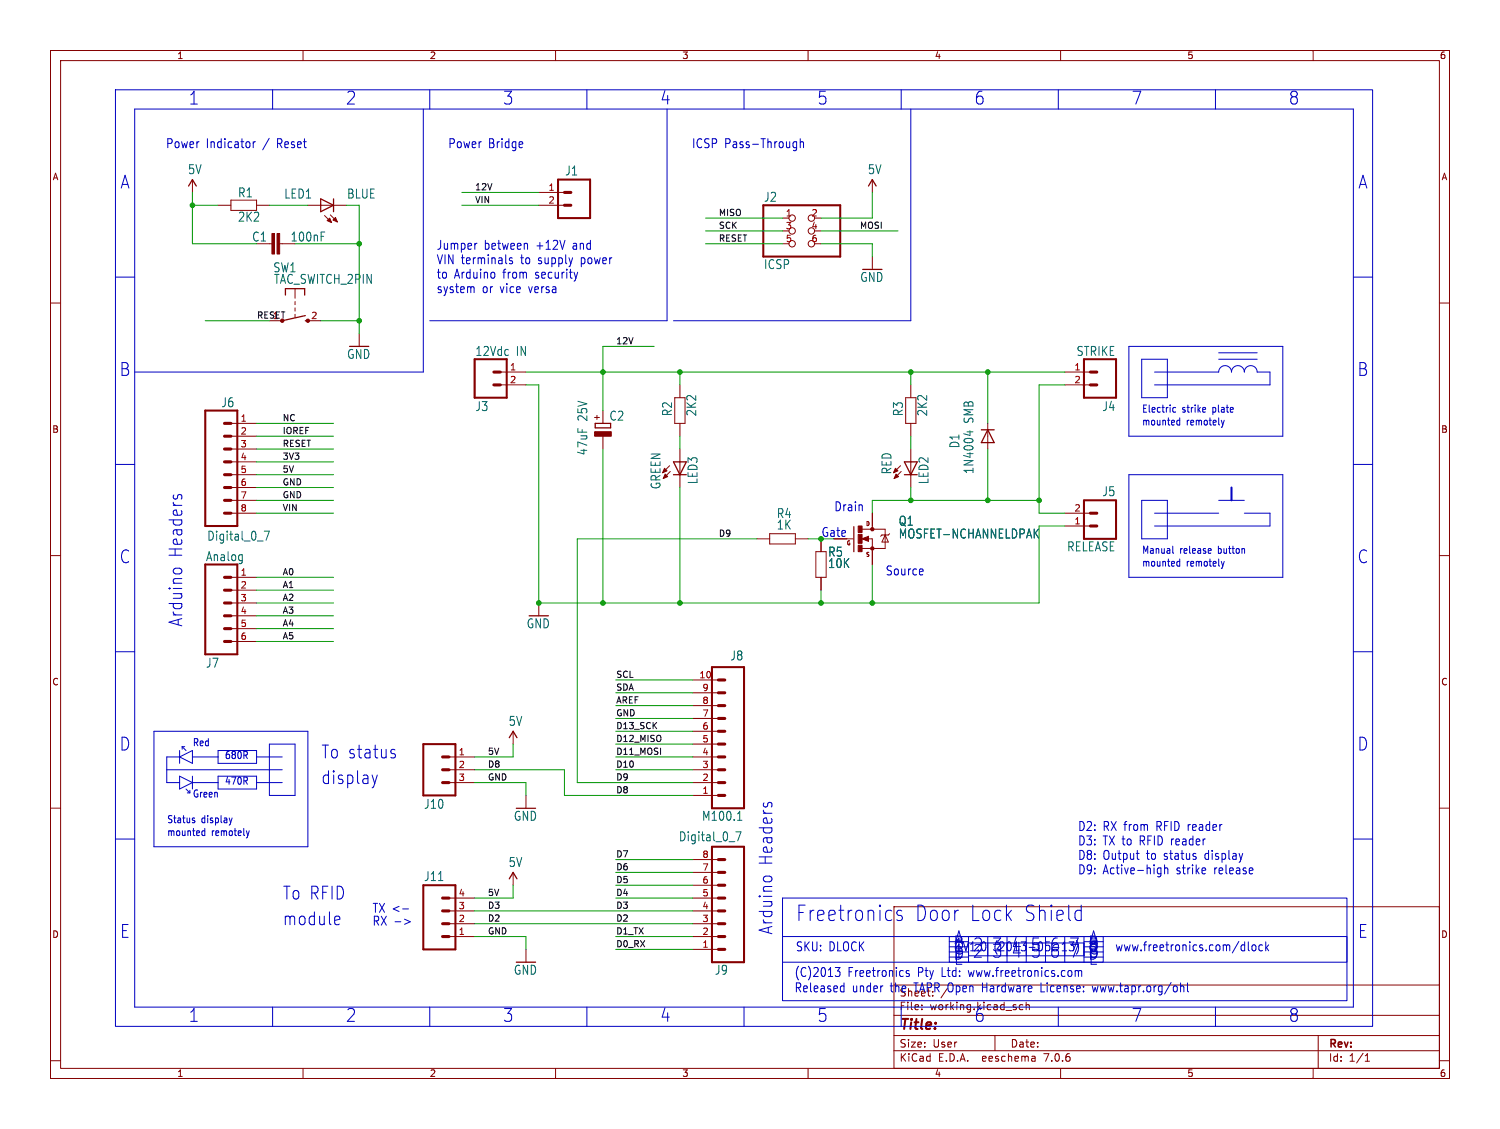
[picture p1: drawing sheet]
<svg xmlns="http://www.w3.org/2000/svg" width="297mm" height="224mm" viewBox="0 0 297 224" stroke-linecap="round" stroke-linejoin="round" font-family="sans-serif">
<g fill="none" stroke="#840000" stroke-width=".2">
<path d="M10 10h277v203.5h-277zM12 12h273v199.5h-273zM60 10v2M110 10v2M160 10v2M210 10v2M260 10v2M38.1 35.6v2.5M45.7 39.6h5.1v2.1h-5.1zM106.7 38.1h5.1M172.7 35.6v2.5M10 60h2"/>
<path d="M43.2 40.6h2.5M50.8 48.3h3M50.8 40.6h2.5M55.4 48.3h3M58.4 57.1v2M58.4 59.7v.6M61 40.6h7.6M64.3 42.7l1.4 1.4M65.4 42.5l1.4 1.4M106.7 40.6h5.1M154.9 48.3h1.3M154.9 43.2h1.3"/>
<path d="M154.9 45.7h1.3M161.3 48.3h1.3M161.3 43.2h1.3M161.3 45.7h1.3M172.7 50.8v2.5M285 60h2M58.4 61v.6M58.4 62.2v.7M61 63.5h2.5M71.1 66v2.6M99.1 73.7h5M99.1 76.2h5"/>
<path d="M133.6 78.7h2v5.1h-2zM134.6 76.2v2.5M179.3 78.7h2.1v5.1h-2.1zM180.3 76.2v2.5M210.8 73.7h5.1M210.8 76.2h5.1M45.7 83.8h5.1M45.7 86.4h5.1M45.7 88.9h5.1M45.7 91.4h5.1M45.7 94h5.1M45.7 96.5h5.1"/>
<path d="M45.7 99.1h5.1M119.4 81.3v2.5M119.4 86.4v2.5M132.6 92.2l-1.4 1.4M132.7 93.3l-1.4 1.4M134.6 83.8v2.6M134.6 88.9v7.6M178.3 92.2l-1.4 1.4M178.4 93.3l-1.4 1.4M180.3 83.8v2.6M180.3 88.9v7.6M195.6 83.8v5.1"/>
<path d="M10 110h2M45.7 114.3h5.1M45.7 116.8h5.1M45.7 119.4h5.1M45.7 101.6h5.1M106.7 119.4v2.5M149.9 106.7h2.5M152.4 105.7h5.1v2h-5.1zM157.5 106.7h2.5M161.5 109.2h2.1v5.1h-2.1zM162.6 106.7v2.5M162.6 114.3v2.5"/>
<path d="M167.6 106.7h1.3M170.7 106.7l1.3-.5v1zM170.7 104.8h4.6v3.8h-4.6M171.8 106.7h.9v5.1M172.7 101.6v3.2M175.3 105.9l.6 1.4h-1.3zM176.1 105.7l-.2 .2h-1.3l-.2 .3M210.8 101.6h5.1M210.8 104.1h5.1M285 110h2M45.7 121.9h5.1M45.7 124.5h5.1"/>
<path d="M45.7 127h5.1M137.2 134.6h5M137.2 139.7h5M137.2 137.2h5M10 160h2M88.9 154.9h5.1M88.9 152.4h5.1M88.9 149.9h5.1M101.6 144.8v2.5M104.1 157.5v2.5M137.2 157.5h5M137.2 154.9h5"/>
<path d="M137.2 152.4h5M137.2 149.9h5M137.2 147.3h5M137.2 144.8h5M137.2 142.2h5M285 160h2M88.9 177.8h5.1M101.6 172.7v2.6M137.2 177.8h5M137.2 175.3h5M137.2 172.7h5M137.2 170.2h5"/>
<path d="M177 179.5h108v32h-108zM88.9 185.4h5.1M88.9 182.9h5.1M88.9 180.3h5.1M104.1 188v2.5M137.2 185.4h5M137.2 182.9h5M137.2 180.3h5M137.2 188h5M177 195h108M182.5 199.8v.1M182.5 199v.1"/>
<path d="M202.5 199l-.4-.1-.3 .3 .2 .6h.5M203.2 199l.2-.1 .3 .1 .1 .9M203.2 198.4v1.5M10 210h2M60 211.5v2M110 211.5v2M160 211.5v2M177 208h108M177 205h108M177 201h108M197 205v3M204.9 209.2l.1 .9"/>
<path d="M205 210l-.2 .1M205 209.5h-.2M210 211.5v2M260 211.5v2M261 205v6.5M270.3 210.1h.9M270.3 209l.4-.4v1.5M285 210h2"/>
<circle cx="156.8" cy="45.7" r=".63"/>
<circle cx="156.8" cy="48.3" r=".63"/>
<circle cx="156.8" cy="43.2" r=".63"/>
<circle cx="160.7" cy="45.7" r=".63"/>
<circle cx="160.7" cy="48.3" r=".63"/>
<circle cx="160.7" cy="43.2" r=".63"/>
</g>
<path d="M110.5 35.6h6.3v7.6h-6.3zM151.1 40.6h15.3v10.2h-15.3zM94 71.1h6.3v7.6h-6.3zM214.6 71.1h6.4v7.6h-6.4zM40.6 81.3h6.4v22.8h-6.4zM214.6 99.1h6.4v7.6h-6.4zM40.6 111.8h6.4v17.7h-6.4zM141 132.1h6.3v27.9h-6.3zM83.8 147.3h6.4v10.2h-6.4zM83.8 175.3h6.4v12.7h-6.4zM141 167.6h6.3v22.9h-6.3z" fill="none" stroke="#840000" stroke-width=".41"/>
<g fill="none" stroke="#840000" stroke-width=".61">
<path d="M111.8 38.1h1.2M111.8 40.6h1.2M97.8 73.7h1.3M97.8 76.2h1.3M215.9 73.7h1.3M215.9 76.2h1.3M44.4 83.8h1.3M44.4 86.4h1.3M44.4 88.9h1.3M44.4 91.4h1.3M44.4 94h1.3M44.4 96.5h1.3"/>
<path d="M44.4 99.1h1.3M44.4 114.3h1.3M44.4 116.8h1.3M44.4 119.4h1.3M44.4 101.6h1.3M215.9 101.6h1.3M215.9 104.1h1.3M44.4 121.9h1.3M44.4 124.5h1.3M44.4 127h1.3M142.2 139.7h1.3M142.2 137.2h1.3"/>
<path d="M142.2 134.6h1.3M87.6 154.9h1.3M87.6 152.4h1.3M87.6 149.9h1.3M142.2 157.5h1.3M142.2 154.9h1.3M142.2 152.4h1.3M142.2 149.9h1.3M142.2 147.3h1.3M142.2 144.8h1.3M142.2 142.2h1.3M87.6 177.8h1.3"/>
<path d="M142.2 177.8h1.3M142.2 175.3h1.3M142.2 172.7h1.3M142.2 170.2h1.3M87.6 185.4h1.3M87.6 182.9h1.3M87.6 180.3h1.3M142.2 185.4h1.3M142.2 182.9h1.3M142.2 180.3h1.3M142.2 188h1.3"/>
</g>
<g fill="none" stroke="#840000" stroke-width=".25">
<path d="M37.3 36.8l.8-1.2 .8 1.2M63.5 39.4l2.5 1.2-2.5 1.3zM66 39.4v2.5M172 36.8l.7-1.2 .8 1.2M56.5 57.1v1.3M60.3 57.1v1.3M60.5 62.5l-4.6 1M60.5 63.5h.5M117.9 83.8h3v.9h-3zM133.3 94h2.6M133.3 91.4h2.6l-1.3 2.6zM179.1 94h2.5"/>
<path d="M179.1 91.4h2.5l-1.3 2.6zM194.3 85.1h2.5M195.6 85.1l1.2 2.5h-2.5zM169.1 104.3v4.9M100.8 146l.8-1.2 .8 1.2M100.8 174l.8-1.3 .8 1.3"/>
</g>
<path d="M63.6 45.9h.7M191.5 85.5h1.2M192.1 85.3v.9M52.3 105.2h1l-.6 1.7M205 105.5l.6 1M205.6 104.7l-.8 1.1M145.7 164.7h1l-.6 1.8M146 162.4h.9M146.3 160.9l.2-.3v1.8" fill="none" stroke="#006464" stroke-width=".2"/>
<g fill="#840000" stroke="#840000" stroke-width=".2">
<path d="M54.9 46.2h.5v4.1h-.5z"/>
<path d="M53.8 46.2h.6v4.1h-.6z"/>
<path d="M65.3 43.2l.4 .9-.9-.4z"/>
<path d="M66.4 43.1l.4 .8-.9-.3z"/>
<path d="M177.3 92.7l.5 .5-.9 .4z"/>
<path d="M177.4 93.9l.5 .5-.9 .3z"/>
<path d="M169.9 107.9h.8v1.3h-.8z"/>
<path d="M169.9 105.8h.8v1.8h-.8z"/>
<path d="M169.9 104.1h.8v1.3h-.8z"/>
<path d="M131.6 92.7l.5 .5-.9 .4z"/>
<path d="M131.7 93.9l.5 .5-.9 .3z"/>
<path d="M117.7 85.5h3.3v.9h-3.3z"/>
<circle cx="55.9" cy="63.5" r=".33"/>
<circle cx="61" cy="63.5" r=".33"/>
<circle cx="172.7" cy="108.6" r=".33"/>
<circle cx="172.7" cy="104.8" r=".33"/>
</g>
<path d="M171.8 106.4l-.9 .3 .9 .2v-.2h-.2" fill="none" stroke="#840000" stroke-width=".3"/>
<g fill="none" stroke="#0000c2" stroke-width=".2">
<path d="M22.9 17.8h248.9v185.4h-248.9zM54 17.8v3.8M85.1 17.8v3.8M116.2 17.8v3.8M147.3 17.8v3.8M178.4 17.8v3.8M209.5 17.8v3.8M240.7 17.8v3.8M26.7 21.6h241.3v177.8h-241.3zM50.1 28.1v1.1M50.6 28.1h-.3l-.2 .3M83.8 21.6v52.1h-57.1"/>
<path d="M132.1 21.6v41.9h-47M157.3 28.1h.4M157.7 28.1v1.4l-.1 .3h-.4M157.7 29.2h-.4M158.5 28.2l.2-.1h.3l.1 1.1M158.5 27.5v1.7M180.3 21.6v41.9h-47M22.9 54.9h3.8M93.7 56.8l.2 .2v.9M94.4 48.2l-.2 .1M97.9 54.1v.8M101.4 51.1l-.3-.1-.2 .3v.2l.5 .2v.4h-.5"/>
<path d="M114.4 53.9l-.4 1.2M268 54.9h3.8M223.5 68.6h30.5v17.8h-30.5zM226.1 71.1h5v7.6h-5zM228.6 73.7h12.7a1.27 1.27 0 0 1 1.3-1.3 1.27 1.27 0 0 1 1.2 1.3 1.27 1.27 0 0 1 1.3-1.3 1.27 1.27 0 0 1 1.3 1.3 1.27 1.27 0 0 1 1.2-1.3 1.27 1.27 0 0 1 1.3 1.3h2.6v2.5h-22.9M241.3 71.1h7.6M241.3 69.8h7.6M22.9 91.9h3.8M34.4 98l-.1 .2M35.2 98.2a.44 .44 0 0 1 .4-.3 .44 .44 0 0 1 .4 .3M223.5 94h30.5v20.3h-30.5zM226.1 99.1h5v7.6h-5z"/>
<path d="M232.2 81.3l.2 .3 .4-.1M232.8 80.7h-.4l-.2 .2M233.1 84.1h.5M233.1 83.3h.5M233.6 82.7v1.4M238.7 80.7v.3l-.6 .1M241.3 99.1h5.1M241.8 83.2l.3 .9M242.1 84.1l-.1 .4M242.4 83.2l-.3 .9M268 91.9h3.8M34.3 112.9l.5-.4h.7l.5 .4"/>
<path d="M182.7 112.7l.1 .4-.7 .1M228.6 101.6h12.7M232.2 108.1v1.2l.2 .2M233.1 112h.5M233.1 111.2h.5M233.6 110.7v1.4M239.6 108.6l.2 .3-.6 .2M239.7 109.5h-.1M241.8 111.1l.3 1M242.1 112.1l-.1 .3M242.4 111.1l-.3 1M246.4 101.6h5.1v2.5h-22.9"/>
<path d="M22.9 129h3.8M268 129h3.8M30.5 144.8h30.5v22.8h-30.5zM33 152.4h22.9M35.6 149.9l2.5-1.3v2.5zM35.6 148.6v2.5M35.6 153.7l2.5 1.2-2.5 1.3zM35.6 149.9h-2.6v5h2.6M36.1 147.8v.5M36.1 147.8h.5M36.1 147.8l.7 .8M36.8 156.2l.8 .8h-.5"/>
<path d="M38.1 153.7v2.5M38.1 154.9h5.1M38.1 149.9h5.1M43.2 153.7h7.6v2.5h-7.6zM43.2 148.6h7.6v2.5h-7.6zM50.8 154.9h5.1M50.8 149.9h5.1M53.3 147.3h5.1v10.2h-5.1zM73.7 153.4l.5 1.7M74.2 155.1l-.2 .6M74.7 153.4l-.5 1.7M77.7 149.2h.3a.44 .44 0 0 1 .3 .4 .44 .44 0 0 1-.3 .5h-.4"/>
<path d="M77.7 148.4l.5 .1M151.3 159l-.2 .2M152 159.2a.44 .44 0 0 1 .4-.4 .44 .44 0 0 1 .4 .4M22.9 166.1h3.8M38.4 162.4l.2 .2-.2 .3M38.4 161.9l.1 .1M40.1 165.4h.4M40.1 164.5h.4M40.5 164v1.4M46 161.9l-.3 1M48.8 164.5l.3 .9M49.1 165.4l-.1 .4"/>
<path d="M49.4 164.5l-.3 .9M79.7 179.9h1.2M151.1 173.9l.5-.4h.8l.4 .4M154.9 177.8h111.8v12.7h-111.8zM214.1 179.2v3M225 169h.6M225.4 170.1h.2M229.4 171.8l.5 .1M229.9 171.8v1.5l-.2 .2-.3 .1M229.9 172.9l-.5 .1M230.6 172l.2-.2 .4 .1v1.1M230.6 171.2v1.8"/>
<path d="M268 166.1h3.8M54 199.4v3.8M66.6 181.4l.6 .1 .1 .5-1 .2M67.2 183l-.6 .1M80.1 182l1.1 .5-1.1 .5M85.1 199.4v3.8M116.2 199.4v3.8M147.3 199.4v3.8M154.9 185.4h111.8v12.7h-111.8zM165.4 191.5h.9l-.5 .7 .4 .2 .1 .6-.3 .3h-.4M166.7 195.2l.4 .1M167.1 194.6v1.8"/>
<path d="M167.1 196.3l-.4 .1M178.4 199.4v3.8M178.6 180.4l-.7-.2a.53 .53 0 0 0-.3 .5 .53 .53 0 0 0 .3 .5h.4a.53 .53 0 0 1 .4 .5 .53 .53 0 0 1-.4 .5l-.7-.1M180 192.2l-.4-.1-.2 .3 .1 .2 .5 .2v.4h-.6M188 185.4h30.4v5.1h-30.4zM191.8 189.2h22.8M191.8 186.7h22.8M195.6 186.7v3.8M202.2 186.5h.9l-.5 .6M203.2 185.4v3.8M205.6 185.7h-1l-.1 1.2M209.5 199.4v3.8"/>
<path d="M210.3 188.2h.9M212.9 192.3l.4-.2 .2 .3M212.9 192.1v1.2M213.3 180.2l.8 .2M213.5 192.4l.2-.3 .4 .1 .1 1.1M213.5 192.4v.9M214.1 182.1l-.8 .1M233.8 195.4l.2-.2 .3 .1 .1 1.1M233.8 194.6v1.8M235.1 194.6v1.5l.2 .3M240.7 199.4v3.8M247.2 186.5v1.5l.2 .2"/>
<path d="M248 187.1h.4l.3 .3v.5l-.3 .3h-.4l-.1-.3zM250 187.1h-.5l-.2 .3 .1 .8h.6M250.6 186.5v1.7M250.8 187.6l.4 .6M251.2 187.1l-.6 .6"/>
</g>
<path d="M243.8 96.5v2.6" fill="none" stroke="#0000c2" stroke-width=".41"/>
<g fill="none" stroke="#009600" stroke-width=".2">
<path d="M38.1 38.1v10.2h12.7M91.4 38.1h15.3M172.7 38.1v5.1h-10.1M38.1 40.6h5.1M53.3 40.6h7.7M58.4 48.3h12.7M68.6 40.6h2.5v25.4M91.4 40.6h15.3M139.7 45.7h15.2M139.7 48.3h15.2M139.7 43.2h15.2M162.6 48.3h10.1v2.5"/>
<path d="M162.6 45.7h15.2M40.6 63.5h12.7M63.5 63.5h7.6M104.1 73.7h106.7M104.1 76.2h2.6v43.2h99v-15.3h5.1M129.5 68.6h-10.1v12.7M134.6 73.7v2.5M180.3 73.7v2.5M195.6 73.7v10.1M210.8 76.2h-5.1v25.4h5.1M50.8 99.1h15.2M50.8 83.8h15.2"/>
<path d="M50.8 86.4h15.2M50.8 94h15.2M50.8 88.9h15.2M50.8 91.4h15.2M50.8 96.5h15.2M119.4 88.9v30.5M134.6 86.4v2.5M134.6 96.5v22.9M180.3 86.4v2.5M180.3 96.5v2.6M195.6 88.9v10.2M205.7 99.1h-33v2.5"/>
<path d="M50.8 101.6h15.2M50.8 119.4h15.2M50.8 116.8h15.2M50.8 114.3h15.2M149.9 106.7h-35.6v48.2h22.9M160 106.7h2.6M162.6 116.8v2.6M172.7 111.8v7.6M50.8 121.9h15.2M50.8 127h15.2M50.8 124.5h15.2M121.9 134.6h15.3"/>
<path d="M121.9 137.2h15.3M121.9 139.7h15.3M94 152.4h17.8v5.1h25.4M94 154.9h10.1v2.6M101.6 147.3v2.6h-7.6M121.9 152.4h15.3M121.9 147.3h15.3M121.9 142.2h15.3M121.9 144.8h15.3M121.9 149.9h15.3M101.6 175.3v2.5h-7.6M121.9 170.2h15.3"/>
<path d="M121.9 172.7h15.3M121.9 177.8h15.3M121.9 175.3h15.3M94 185.4h10.1v2.6M94 180.3h43.2M94 182.9h43.2M121.9 185.4h15.3M121.9 188h15.3"/>
</g>
<g fill="#009600" stroke="#009600" stroke-width=".2">
<circle cx="180.3" cy="99.1" r=".46"/>
<circle cx="195.6" cy="99.1" r=".46"/>
<circle cx="205.7" cy="99.1" r=".46"/>
<circle cx="195.6" cy="73.7" r=".46"/>
<circle cx="106.7" cy="119.4" r=".46"/>
<circle cx="71.1" cy="63.5" r=".46"/>
<circle cx="119.4" cy="73.7" r=".46"/>
<circle cx="119.4" cy="119.4" r=".46"/>
<circle cx="71.1" cy="48.3" r=".46"/>
<circle cx="38.1" cy="40.6" r=".46"/>
<circle cx="172.7" cy="119.4" r=".46"/>
<circle cx="162.6" cy="119.4" r=".46"/>
<circle cx="134.6" cy="119.4" r=".46"/>
<circle cx="180.3" cy="73.7" r=".46"/>
<circle cx="134.6" cy="73.7" r=".46"/>
</g>
<g font-size="4.2" fill="#0000c2">
<text x="157.5" y="182.6">Freetronics</text>
<text x="181" y="182.6">Door</text>
<text x="191.8" y="182.6">Lock</text>
<text x="202.5" y="182.6">Shield</text>
</g>
<g font-size="3.5" fill="#0000c2">
<text x="37.3" y="20.9">1</text>
<text x="68.4" y="20.9">2</text>
<text x="99.6" y="20.9">3</text>
<text x="130.7" y="20.9">4</text>
<text x="161.8" y="20.9">5</text>
<text x="192.9" y="20.9">6</text>
<text x="224" y="20.9">7</text>
<text x="255.1" y="20.9">8</text>
<text x="23.8" y="37.6">A</text>
<text x="268.9" y="37.6">A</text>
<text x="23.6" y="74.7">B</text>
<text x="268.7" y="74.7">B</text>
<text x="23.6" y="111.7">C</text>
<text x="36.3" y="110.5" transform="rotate(-90 36.3 110.5)">Headers</text>
<text x="268.7" y="111.7">C</text>
<text x="36.3" y="124.2" transform="rotate(-90 36.3 124.2)">Arduino</text>
<text x="23.6" y="148.8">D</text>
<text x="268.7" y="148.8">D</text>
<text x="63.5" y="150.4">To status</text>
<text x="63.5" y="155.5">display</text>
<text x="153.2" y="171.5" transform="rotate(-90 153.2 171.5)">Headers</text>
<text x="55.9" y="178.3">To RFID</text>
<text x="23.7" y="185.9">E</text>
<text x="55.9" y="183.4">module</text>
<text x="153.2" y="185.2" transform="rotate(-90 153.2 185.2)">Arduino</text>
<text x="268.8" y="185.9">E</text>
<text x="188.7" y="188.2">B</text>
<text x="188.8" y="189.8">1</text>
<text x="188.8" y="191.2">E</text>
<text x="188.9" y="187.2">A</text>
<text x="192.6" y="188.6">2</text>
<text x="192.6" y="189.8">2</text>
<text x="196.4" y="188.6">3</text>
<text x="200.2" y="188.6">4</text>
<text x="200.2" y="189.8">4</text>
<text x="204" y="189.8">5</text>
<text x="207.8" y="188.6">6</text>
<text x="207.8" y="189.8">6</text>
<text x="211.6" y="188.6">7</text>
<text x="211.6" y="189.8">7</text>
<text x="215.4" y="188.2">B</text>
<text x="215.4" y="190.2">D</text>
<text x="215.4" y="188.6">8</text>
<text x="215.5" y="191.2">E</text>
<text x="215.6" y="187.2">A</text>
<text x="37.3" y="202.5">1</text>
<text x="68.4" y="202.5">2</text>
<text x="99.6" y="202.5">3</text>
<text x="130.7" y="202.5">4</text>
<text x="161.8" y="202.5">5</text>
<text x="192.9" y="202.5">6</text>
<text x="224" y="202.5">7</text>
<text x="255.1" y="202.5">8</text>
</g>
<text font-size="2.8" fill="#840000" x="178" y="204.4">Title:</text>
<g font-size="2.5" fill="#0000c2">
<text x="32.8" y="29.5">Power</text>
<text x="40.8" y="29.5">Indicator</text>
<text x="52.1" y="29.5">/</text>
<text x="55" y="29.5">Reset</text>
<text x="88.6" y="29.5">Power</text>
<text x="96.6" y="29.5">Bridge</text>
<text x="136.9" y="29.5">ICSP Pass-Through</text>
<text x="86.4" y="49.6">Jumper</text>
<text x="86.4" y="52.4">VIN terminals</text>
<text x="95.8" y="49.6">between</text>
<text x="103.2" y="52.4">to</text>
<text x="106.2" y="49.6">+12V</text>
<text x="106.7" y="52.4">supply</text>
<text x="113.5" y="49.6">and</text>
<text x="115.3" y="52.4">power</text>
<text x="86.4" y="55.3">to</text>
<text x="86.4" y="58.2">system</text>
<text x="89.9" y="55.3">Arduino</text>
<text x="95.4" y="58.2">or</text>
<text x="99" y="58.2">vice</text>
<text x="99.6" y="55.3">from</text>
<text x="104.8" y="58.2">versa</text>
<text x="106.1" y="55.3">security</text>
<text x="165.1" y="101.4">Drain</text>
<text x="175.3" y="114.1">Source</text>
<text x="213.4" y="164.6">D2: RX from</text>
<text x="213.4" y="167.5">D3: TX to</text>
<text x="225.8" y="167.5">RFID reader</text>
<text x="229.1" y="164.6">RFID reader</text>
<text x="213.4" y="170.4">D8: Output</text>
<text x="213.4" y="173.2">D9: Active-high</text>
<text x="227.1" y="170.4">to</text>
<text x="230.6" y="170.4">status</text>
<text x="233" y="173.2">strike</text>
<text x="238.8" y="170.4">display</text>
<text x="240.5" y="173.2">release</text>
<text x="73.7" y="180.9">TX &lt;-</text>
<text x="73.7" y="183.4">RX -&gt;</text>
<text x="157.5" y="188.5">SKU: DLOCK</text>
<text x="220.7" y="188.5">www.freetronics.com/dlock</text>
<text x="157.2" y="193.6">(C)2013</text>
<text x="157.2" y="196.6">Released</text>
<text x="167.8" y="193.6">Freetronics</text>
<text x="168.7" y="196.6">under</text>
<text x="176.3" y="196.6">the</text>
<text x="181.2" y="196.6">TAPR Open</text>
<text x="181.7" y="193.6">Pty</text>
<text x="186.5" y="193.6">Ltd:</text>
<text x="192" y="193.6">www.freetronics.com</text>
<text x="194.8" y="196.6">Hardware</text>
<text x="206.6" y="196.6">License:</text>
<text x="217" y="196.6">www.tapr.org/ohl</text>
</g>
<g font-size="2.5" fill="#006464">
<text x="37.1" y="34.7">5V</text>
<text x="111.8" y="34.9">J1</text>
<text x="171.8" y="34.7">5V</text>
<text x="47" y="39.3">R1</text>
<text x="56.2" y="39.5">LED1</text>
<text x="68.6" y="39.5">BLUE</text>
<text x="151.2" y="40.1">J2</text>
<text x="47" y="44.1">2K2</text>
<text x="49.8" y="48">C1</text>
<text x="57.5" y="48">100nF</text>
<text x="151.2" y="53.5">ICSP</text>
<text x="54" y="54.1">SW1</text>
<text x="54.2" y="56.4">TAC_SWITCH_2PIN</text>
<text x="170.2" y="56">GND</text>
<text x="68.6" y="71.3">GND</text>
<text x="94" y="70.7">12Vdc</text>
<text x="102.2" y="70.7">IN</text>
<text x="213.1" y="70.7">STRIKE</text>
<text x="43.7" y="80.8">J6</text>
<text x="94" y="81.6">J3</text>
<text x="116.5" y="83.4" transform="rotate(-90 116.5 83.4)">25V</text>
<text x="120.6" y="83.5">C2</text>
<text x="133.3" y="82.5" transform="rotate(-90 133.3 82.5)">R2</text>
<text x="138.1" y="82.5" transform="rotate(-90 138.1 82.5)">2K2</text>
<text x="179" y="82.5" transform="rotate(-90 179 82.5)">R3</text>
<text x="183.8" y="82.5" transform="rotate(-90 183.8 82.5)">2K2</text>
<text x="193" y="83.8" transform="rotate(-90 193 83.8)">SMB</text>
<text x="218.2" y="81.6">J4</text>
<text x="190.2" y="88.8" transform="rotate(-90 190.2 88.8)">D1</text>
<text x="116.5" y="90.2" transform="rotate(-90 116.5 90.2)">47uF</text>
<text x="138.3" y="96" transform="rotate(-90 138.3 96)">LED3</text>
<text x="176.7" y="94" transform="rotate(-90 176.7 94)">RED</text>
<text x="184" y="96" transform="rotate(-90 184 96)">LED2</text>
<text x="193" y="93.9" transform="rotate(-90 193 93.9)">1N4004</text>
<text x="131" y="97" transform="rotate(-90 131 97)">GREEN</text>
<text x="218.2" y="98.4">J5</text>
<text x="40.9" y="107.2">Digital_0_7</text>
<text x="153.7" y="102.8">R4</text>
<text x="153.7" y="105">1K</text>
<text x="177.9" y="104.3">Q1</text>
<text x="177.9" y="106.8">MOSFET-NCHANNELDPAK</text>
<text x="40.7" y="111.3">Analog</text>
<text x="163.9" y="110.4">R5</text>
<text x="163.9" y="112.7">10K</text>
<text x="211.2" y="109.4">RELEASE</text>
<text x="104.2" y="124.6">GND</text>
<text x="144.5" y="131">J8</text>
<text x="40.7" y="132.4">J7</text>
<text x="100.6" y="143.9">5V</text>
<text x="83.9" y="160.3">J10</text>
<text x="101.7" y="162.7">GND</text>
<text x="134.3" y="166.8">Digital_0_7</text>
<text x="138.9" y="162.7">M100.1</text>
<text x="100.6" y="171.8">5V</text>
<text x="83.9" y="174.6">J11</text>
<text x="101.7" y="193.2">GND</text>
<text x="141.5" y="193.2">J9</text>
</g>
<text font-size="2.5" fill="#009600" x="162.6" y="106.4">Gate</text>
<g font-size="2.1" fill="#0000c2">
<text x="178" y="197.5">Sheet:</text>
<text x="186.2" y="197.5">/</text>
</g>
<g font-size="2.1" fill="#840000">
<text x="178" y="200.2">File:</text>
<text x="184.1" y="200.2">working.kicad_sch</text>
<text x="178" y="207.6">Size:</text>
<text x="184.7" y="207.6">User</text>
<text x="200" y="207.6">Date:</text>
<text x="263" y="207.8">Rev:</text>
<text x="178" y="210.4">KiCad</text>
<text x="185.7" y="210.4">E.D.A.</text>
<text x="194.6" y="210.4">eeschema</text>
<text x="207" y="210.4">7.0.6</text>
<text x="263" y="210.4">Id:</text>
<text x="267.1" y="210.4">1/1</text>
</g>
<g font-size="2" fill="#0000c2">
<text x="226.1" y="81.8">Electric</text>
<text x="234" y="81.8">strike</text>
<text x="240.2" y="81.8">plate</text>
<text x="226.1" y="84.3">mounted</text>
<text x="234.9" y="84.3">remotely</text>
<text x="226.1" y="109.7">Manual</text>
<text x="226.1" y="112.3">mounted</text>
<text x="233.6" y="109.7">release</text>
<text x="234.9" y="112.3">remotely</text>
<text x="241.3" y="109.7">button</text>
<text x="38.1" y="147.8">Red</text>
<text x="44.4" y="155.5">470R</text>
<text x="44.4" y="150.4">680R</text>
<text x="38.1" y="158">Green</text>
<text x="33" y="163.1">Status</text>
<text x="33" y="165.6">mounted</text>
<text x="39.9" y="163.1">display</text>
<text x="41.9" y="165.6">remotely</text>
</g>
<g font-size="1.8" fill="#840000">
<text x="35" y="11.9">1</text>
<text x="85" y="11.9">2</text>
<text x="135" y="11.9">3</text>
<text x="185" y="11.9">4</text>
<text x="235" y="11.9">5</text>
<text x="285" y="11.9">6</text>
<text x="10.3" y="35.9">A</text>
<text x="285.3" y="35.9">A</text>
<text x="119" y="83.4" transform="rotate(-90 119 83.4)">+</text>
<text x="10.3" y="85.9">B</text>
<text x="285.3" y="85.9">B</text>
<text x="10.3" y="135.9">C</text>
<text x="285.3" y="135.9">C</text>
<text x="10.3" y="185.9">D</text>
<text x="285.3" y="185.9">D</text>
<text x="35" y="213.4">1</text>
<text x="85" y="213.4">2</text>
<text x="135" y="213.4">3</text>
<text x="185" y="213.4">4</text>
<text x="235" y="213.4">5</text>
<text x="285" y="213.4">6</text>
</g>
<g font-size="1.8" fill="#a90000">
<text x="108.5" y="37.8">1</text>
<text x="108.5" y="40.4">2</text>
<text x="155.5" y="42.9">1</text>
<text x="155.5" y="45.5">3</text>
<text x="160.6" y="42.9">2</text>
<text x="160.6" y="45.5">4</text>
<text x="155.5" y="48">5</text>
<text x="160.6" y="48">6</text>
<text x="61.5" y="63.2">2</text>
<text x="100.9" y="73.4">1</text>
<text x="100.9" y="75.9">2</text>
<text x="212.7" y="73.4">1</text>
<text x="212.7" y="75.9">2</text>
<text x="47.6" y="83.6">1</text>
<text x="47.6" y="86.1">2</text>
<text x="47.6" y="88.6">3</text>
<text x="47.6" y="91.2">4</text>
<text x="47.6" y="93.7">5</text>
<text x="47.6" y="96.3">6</text>
<text x="47.6" y="98.8">7</text>
<text x="47.6" y="101.3">8</text>
<text x="212.7" y="101.3">2</text>
<text x="212.7" y="103.9">1</text>
<text x="47.6" y="114">1</text>
<text x="47.6" y="116.6">2</text>
<text x="47.6" y="119.1">3</text>
<text x="47.6" y="121.7">4</text>
<text x="47.6" y="124.2">5</text>
<text x="47.6" y="126.7">6</text>
<text x="138.4" y="134.4">10</text>
<text x="139" y="136.9">9</text>
<text x="139" y="142">7</text>
<text x="139" y="139.4">8</text>
<text x="90.7" y="149.6">1</text>
<text x="139" y="149.6">4</text>
<text x="139" y="147.1">5</text>
<text x="139" y="144.5">6</text>
<text x="90.7" y="152.1">2</text>
<text x="90.7" y="154.7">3</text>
<text x="139" y="154.7">2</text>
<text x="139" y="152.1">3</text>
<text x="139" y="157.2">1</text>
<text x="139" y="172.5">7</text>
<text x="139" y="169.9">8</text>
<text x="90.7" y="177.5">4</text>
<text x="139" y="177.5">5</text>
<text x="139" y="175">6</text>
<text x="90.7" y="185.2">1</text>
<text x="90.7" y="182.6">2</text>
<text x="90.7" y="180.1">3</text>
<text x="139" y="185.2">2</text>
<text x="139" y="182.6">3</text>
<text x="139" y="180.1">4</text>
<text x="139" y="187.7">1</text>
</g>
<text font-size="1.8" fill="#0f0f0f" x="53.9" y="63.2">1</text>
<g font-size="1.7" fill="#0f0f0f">
<text x="94" y="40.3">VIN</text>
<text x="94" y="37.8">12V</text>
<text x="142.2" y="47.9">RESET</text>
<text x="142.2" y="45.4">SCK</text>
<text x="142.2" y="42.8">MISO</text>
<text x="170.2" y="45.4">MOSI</text>
<text x="50.8" y="63.2">RESET</text>
<text x="121.9" y="68.2">12V</text>
<text x="55.9" y="83.5">NC</text>
<text x="55.9" y="86">IOREF</text>
<text x="55.9" y="88.6">RESET</text>
<text x="55.9" y="91.1">3V3</text>
<text x="55.9" y="93.6">5V</text>
<text x="55.9" y="96.2">GND</text>
<text x="55.9" y="98.7">GND</text>
<text x="55.9" y="101.3">VIN</text>
<text x="142.2" y="106.3">D9</text>
<text x="55.9" y="114">A0</text>
<text x="55.9" y="119">A2</text>
<text x="55.9" y="116.5">A1</text>
<text x="55.9" y="121.6">A3</text>
<text x="55.9" y="124.1">A4</text>
<text x="55.9" y="126.7">A5</text>
<text x="121.9" y="134.3">SCL</text>
<text x="121.9" y="136.8">SDA</text>
<text x="121.9" y="139.4">AREF</text>
<text x="121.9" y="141.9">GND</text>
<text x="96.5" y="149.5">5V</text>
<text x="121.9" y="149.5">D11_MOSI</text>
<text x="121.9" y="147">D12_MISO</text>
<text x="121.9" y="144.4">D13_SCK</text>
<text x="96.5" y="154.6">GND</text>
<text x="96.5" y="152.1">D8</text>
<text x="121.9" y="152.1">D10</text>
<text x="121.9" y="154.6">D9</text>
<text x="121.9" y="157.1">D8</text>
<text x="121.9" y="169.8">D7</text>
<text x="121.9" y="172.4">D6</text>
<text x="96.5" y="180">D3</text>
<text x="96.5" y="177.5">5V</text>
<text x="121.9" y="174.9">D5</text>
<text x="121.9" y="180">D3</text>
<text x="121.9" y="177.5">D4</text>
<text x="96.5" y="185.1">GND</text>
<text x="96.5" y="182.5">D2</text>
<text x="121.9" y="185.1">D1_TX</text>
<text x="121.9" y="182.5">D2</text>
<text x="121.9" y="187.6">D0_RX</text>
</g>
<g font-size="1.1" fill="#840000">
<text x="171.4" y="104.3">D</text>
<text x="167.5" y="108.1">G</text>
<text x="171.4" y="110.4">S</text>
</g>
</svg>
